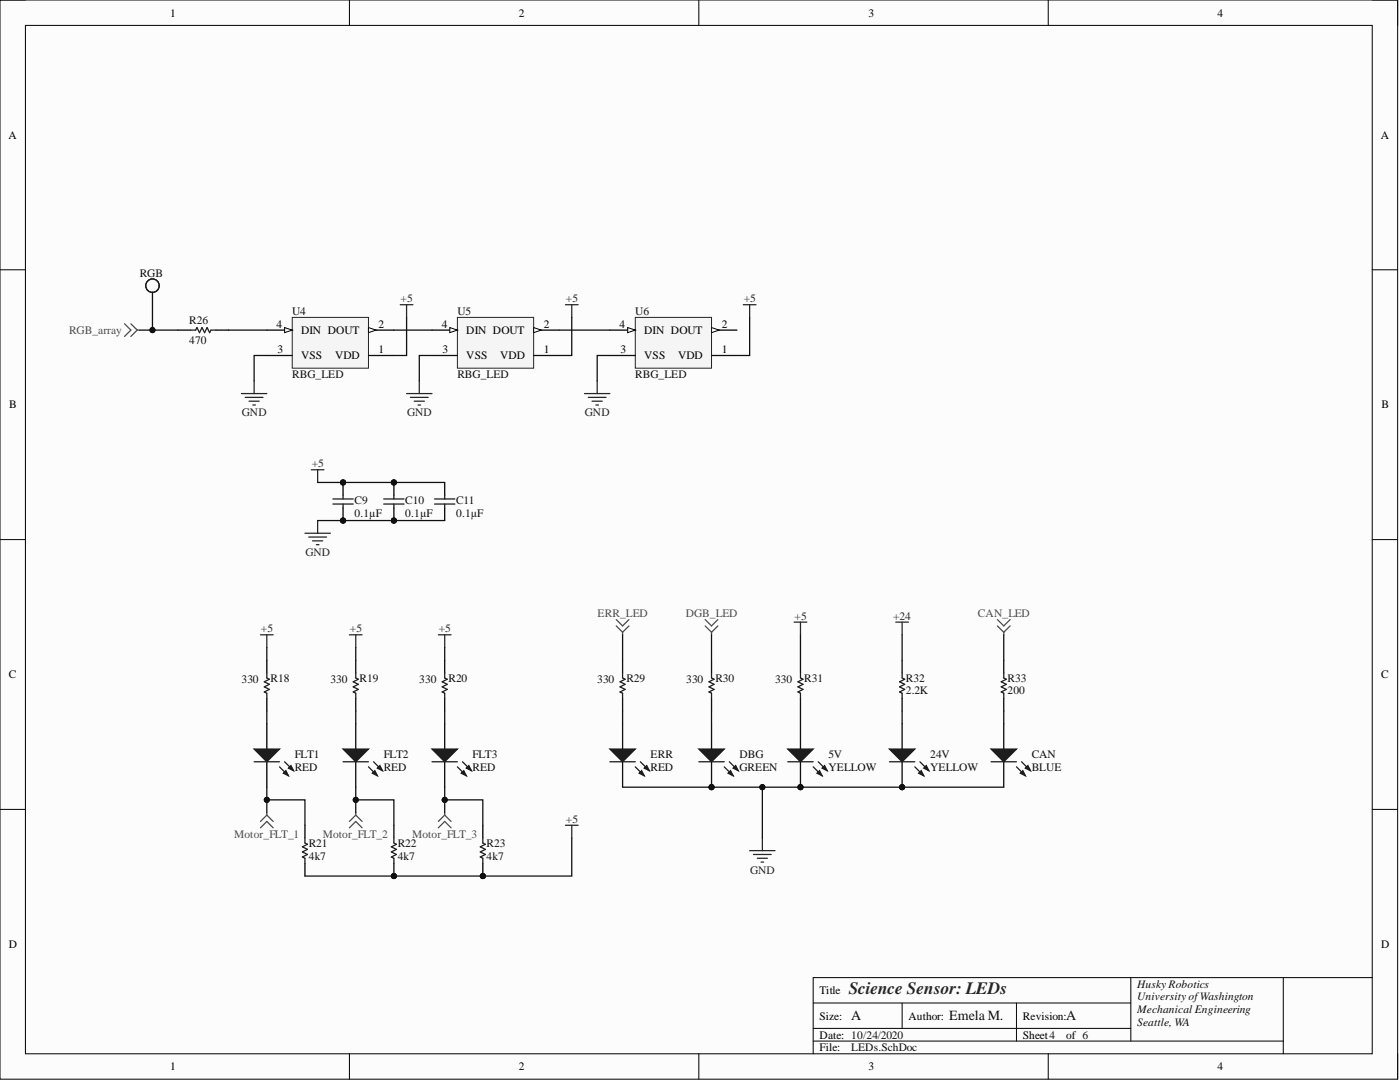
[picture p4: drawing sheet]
<svg xmlns="http://www.w3.org/2000/svg" width="279mm" height="216mm" viewBox="0 0 279 216" stroke-linecap="round" stroke-linejoin="round" font-family="sans-serif">
<path d="M0 0h278.9v215.3h-278.9z" fill-rule="evenodd" fill="#fcfcfc"/>
<path d="M0 0h278.9v215.3h-278.9z" fill="none" stroke="#000" stroke-width=".2"/>
<path d="M5.1 5.1h268.8v205.2h-268.8z" fill-rule="evenodd" fill="#fcfcfc"/>
<g fill="none" stroke="#000" stroke-width=".2">
<path d="M0 0h5.1M5.1 5.1h268.8v205.2h-268.8zM69.7 0v5.1M139.5 0v5.1M209.2 0v5.1M273.9 0h5v5.1M0 53.8h5.1M273.9 53.8h5M0 107.7h5.1M273.9 107.7h5M0 161.5h5.1M273.9 161.5h5"/>
<path d="M225.7 195.1v12.6M256.1 195.1v15.2M273.9 195.1h-111.6v15.2M69.7 210.3v5M139.5 210.3v5M162.3 200.1h63.4M162.3 207.7h93.8M162.3 205.2h63.4M180 200.1v5.1M202.9 200.1v7.6M209.2 210.3v5M278.9 210.3v5"/>
</g>
<path d="M53.3 144.4v5.1M53.3 152v5.1" fill="none" stroke="#000" stroke-width=".25"/>
<path d="M50.7 149.5h5.1l-2.5 2.5z" fill="#1c1c1c"/>
<path d="M50.7 149.5h5.1l-2.5 2.5zM55.8 153l1.8 1.8" fill="none" stroke="#1c1c1c" stroke-width=".25"/>
<path d="M56.5 154.3l.6-.5 .5 1z" fill="#1c1c1c"/>
<path d="M50.7 152h5.1M56.5 154.3l.6-.5 .5 1zM56.8 152l1.8 1.8" fill="none" stroke="#1c1c1c" stroke-width=".25"/>
<path d="M57.6 153.3l.5-.5 .5 1z" fill="#1c1c1c"/>
<path d="M57.6 153.3l.5-.5 .5 1z" fill="none" stroke="#1c1c1c" stroke-width=".25"/>
<path d="M71 144.4v5.1M71 152v5.1" fill="none" stroke="#000" stroke-width=".25"/>
<path d="M68.5 149.5h5l-2.5 2.5z" fill="#1c1c1c"/>
<path d="M68.5 149.5h5l-2.5 2.5zM73.5 153l1.8 1.8" fill="none" stroke="#1c1c1c" stroke-width=".25"/>
<path d="M74.3 154.3l.5-.5 .5 1z" fill="#1c1c1c"/>
<path d="M68.5 152h5M74.3 154.3l.5-.5 .5 1zM74.6 152l1.7 1.8" fill="none" stroke="#1c1c1c" stroke-width=".25"/>
<path d="M75.3 153.3l.5-.5 .5 1z" fill="#1c1c1c"/>
<path d="M75.3 153.3l.5-.5 .5 1z" fill="none" stroke="#1c1c1c" stroke-width=".25"/>
<path d="M88.8 144.4v5.1M88.8 152v5.1" fill="none" stroke="#000" stroke-width=".25"/>
<path d="M86.2 149.5h5.1l-2.5 2.5z" fill="#1c1c1c"/>
<path d="M86.2 149.5h5.1l-2.5 2.5zM91.3 153l1.8 1.8" fill="none" stroke="#1c1c1c" stroke-width=".25"/>
<path d="M92 154.3l.6-.5 .5 1z" fill="#1c1c1c"/>
<path d="M86.2 152h5.1M92 154.3l.6-.5 .5 1zM92.3 152l1.8 1.8" fill="none" stroke="#1c1c1c" stroke-width=".25"/>
<path d="M93.1 153.3l.5-.5 .5 1z" fill="#1c1c1c"/>
<path d="M53.3 134.3v1l.5 .2-1.1 .5 1.1 .6-1.1 .5 1.1 .5-1.1 .5 .6 .2v1M71 134.3v1l.5 .2-1 .5 1 .6-1 .5 1 .5-1 .5 .5 .2v1M88.8 134.3v1l.5 .2-1.1 .5 1.1 .6-1.1 .5 1.1 .5-1.1 .5 .6 .2v1M93.1 153.3l.5-.5 .5 1z" fill="none" stroke="#1c1c1c" stroke-width=".25"/>
<path d="M52 126.7h2.5M53.3 126.7v2.5M69.7 126.7h2.6M71 126.7v2.5M87.5 126.7h2.5M88.8 126.7v2.5" fill="none" stroke="#262626" stroke-width=".25"/>
<path d="M53.3 131.7v2.6M53.3 139.3v2.6M71 131.7v2.6M71 139.3v2.6M88.8 131.7v2.6M88.8 139.3v2.6" fill="none" stroke="#000" stroke-width=".25"/>
<path d="M52 165.2l1.3-1.3 1.2 1.3M53.3 162.6l-1.3 1.3M53.3 162.6l1.2 1.3M53.3 162.1v.5M69.7 165.2l1.3-1.3 1.3 1.3M71 162.6l-1.3 1.3M71 162.6l1.3 1.3M71 162.1v.5M87.5 165.2l1.3-1.3 1.2 1.3M88.8 162.6l-1.3 1.3M88.8 162.6l1.2 1.3M88.8 162.1v.5" fill="none" stroke="#4c4c4c" stroke-width=".25"/>
<circle cx="96.4" cy="174.8" r=".51" fill="#0e0e0e"/>
<circle cx="96.4" cy="174.8" r=".51" fill="none" stroke="#0e0e0e" stroke-width=".2"/>
<path d="M96.4 164.7v2.5M96.4 172.3v2.5" fill="none" stroke="#000" stroke-width=".25"/>
<circle cx="96.4" cy="174.8" r=".51" fill="#0e0e0e"/>
<circle cx="96.4" cy="174.8" r=".51" fill="none" stroke="#0e0e0e" stroke-width=".2"/>
<path d="M96.4 167.2v1l.5 .3-1 .5 1 .5-1 .5 1 .5-1 .5 .5 .3v1" fill="none" stroke="#1c1c1c" stroke-width=".25"/>
<circle cx="78.6" cy="174.8" r=".51" fill="#0e0e0e"/>
<circle cx="78.6" cy="174.8" r=".51" fill="none" stroke="#0e0e0e" stroke-width=".2"/>
<path d="M78.6 164.7v2.5M78.6 172.3v2.5" fill="none" stroke="#000" stroke-width=".25"/>
<circle cx="78.6" cy="174.8" r=".51" fill="#0e0e0e"/>
<circle cx="78.6" cy="174.8" r=".51" fill="none" stroke="#0e0e0e" stroke-width=".2"/>
<g fill="none" stroke="#1c1c1c" stroke-width=".25">
<path d="M60.9 167.2v1l.5 .3-1 .5 1 .5-1 .5 1 .5-1 .5 .5 .3v1M78.6 167.2v1l.5 .3-1 .5 1 .5-1 .5 1 .5-1 .5 .5 .3v1"/>
<circle cx="30.4" cy="57" r="1.34"/>
</g>
<path d="M30.4 58.3v5M60.9 164.7v2.5M60.9 172.3v2.5" fill="none" stroke="#000" stroke-width=".25"/>
<g fill="none" stroke="#262626" stroke-width=".25">
<path d="M48.2 78.5h5.1M48.9 79.3h3.6M50.7 76v2.5M79.9 60.8h2.5M81.1 78.5h5.1M81.1 60.8v2.5M81.9 79.3h3.6M83.7 76v2.5M112.8 60.8h2.6M114.1 60.8v2.5M116.6 78.5h5.1M117.4 79.3h3.6"/>
<path d="M119.2 76v2.5M148.3 60.8h2.6M149.6 60.8v2.5M49.7 80.1h2M50.5 80.8h.5M62.1 93.7h2.6M63.4 93.7v2.6M82.7 80.1h2M83.4 80.8h.5M118.2 80.1h2M118.9 80.8h.5M60.9 106.4h5"/>
<path d="M61.6 107.2h3.6M62.4 107.9h2M63.1 108.7h.5M63.4 103.9v2.5M112.8 164.7h2.6M114.1 164.7v2.5"/>
</g>
<path d="M24.9 64.6l1.2 1.3-1.2 1.2M26.1 64.6l1.3 1.3M27.4 65.9l-1.3 1.2M27.4 65.9h.5" fill="none" stroke="#4c4c4c" stroke-width=".25"/>
<circle cx="68.5" cy="103.9" r=".51" fill="#0e0e0e"/>
<circle cx="68.5" cy="103.9" r=".51" fill="none" stroke="#0e0e0e" stroke-width=".2"/>
<circle cx="68.5" cy="96.3" r=".51" fill="#0e0e0e"/>
<circle cx="68.5" cy="96.3" r=".51" fill="none" stroke="#0e0e0e" stroke-width=".2"/>
<path d="M68.5 101.3v2.6" fill="none" stroke="#000" stroke-width=".25"/>
<circle cx="68.5" cy="103.9" r=".51" fill="#0e0e0e"/>
<circle cx="68.5" cy="103.9" r=".51" fill="none" stroke="#0e0e0e" stroke-width=".2"/>
<path d="M68.5 96.3v2.5" fill="none" stroke="#000" stroke-width=".25"/>
<circle cx="68.5" cy="96.3" r=".51" fill="#0e0e0e"/>
<circle cx="68.5" cy="96.3" r=".51" fill="none" stroke="#0e0e0e" stroke-width=".2"/>
<path d="M66.4 99.6h4.1M68.5 98.8v.8M66.4 100.6h4.1M68.5 100.6v.7" fill="none" stroke="#1c1c1c" stroke-width=".25"/>
<circle cx="78.6" cy="103.9" r=".51" fill="#0e0e0e"/>
<circle cx="78.6" cy="103.9" r=".51" fill="none" stroke="#0e0e0e" stroke-width=".2"/>
<circle cx="78.6" cy="96.3" r=".51" fill="#0e0e0e"/>
<circle cx="78.6" cy="96.3" r=".51" fill="none" stroke="#0e0e0e" stroke-width=".2"/>
<path d="M78.6 101.3v2.6" fill="none" stroke="#000" stroke-width=".25"/>
<circle cx="78.6" cy="103.9" r=".51" fill="#0e0e0e"/>
<circle cx="78.6" cy="103.9" r=".51" fill="none" stroke="#0e0e0e" stroke-width=".2"/>
<path d="M78.6 96.3v2.5" fill="none" stroke="#000" stroke-width=".25"/>
<circle cx="78.6" cy="96.3" r=".51" fill="#0e0e0e"/>
<circle cx="78.6" cy="96.3" r=".51" fill="none" stroke="#0e0e0e" stroke-width=".2"/>
<path d="M76.6 99.6h4M78.6 98.8v.8M86.7 99.6h4.1M88.8 98.8v.8M76.6 100.6h4M78.6 100.6v.7M86.7 100.6h4.1M88.8 100.6v.7" fill="none" stroke="#1c1c1c" stroke-width=".25"/>
<path d="M88.8 96.3v2.5M88.8 101.3v2.6M124.3 144.4v5.1M124.3 152v5.1" fill="none" stroke="#000" stroke-width=".25"/>
<path d="M121.7 149.5h5.1l-2.5 2.5z" fill="#1c1c1c"/>
<path d="M121.7 149.5h5.1l-2.5 2.5zM126.8 153l1.8 1.8" fill="none" stroke="#1c1c1c" stroke-width=".25"/>
<path d="M127.5 154.3l.6-.5 .5 1z" fill="#1c1c1c"/>
<path d="M121.7 152h5.1M127.5 154.3l.6-.5 .5 1zM127.8 152l1.8 1.8" fill="none" stroke="#1c1c1c" stroke-width=".25"/>
<path d="M128.6 153.3l.5-.5 .5 1z" fill="#1c1c1c"/>
<path d="M128.6 153.3l.5-.5 .5 1z" fill="none" stroke="#1c1c1c" stroke-width=".25"/>
<circle cx="142" cy="157.1" r=".51" fill="#0e0e0e"/>
<circle cx="142" cy="157.1" r=".51" fill="none" stroke="#0e0e0e" stroke-width=".2"/>
<path d="M142 144.4v5.1M142 152v5.1" fill="none" stroke="#000" stroke-width=".25"/>
<circle cx="142" cy="157.1" r=".51" fill="#0e0e0e"/>
<circle cx="142" cy="157.1" r=".51" fill="none" stroke="#0e0e0e" stroke-width=".2"/>
<path d="M139.5 149.5h5l-2.5 2.5z" fill="#1c1c1c"/>
<path d="M139.5 149.5h5l-2.5 2.5zM144.5 153l1.8 1.8" fill="none" stroke="#1c1c1c" stroke-width=".25"/>
<path d="M145.3 154.3l.5-.5 .5 1z" fill="#1c1c1c"/>
<path d="M139.5 152h5M145.3 154.3l.5-.5 .5 1zM145.6 152l1.7 1.8" fill="none" stroke="#1c1c1c" stroke-width=".25"/>
<path d="M146.3 153.3l.5-.5 .5 1z" fill="#1c1c1c"/>
<path d="M146.3 153.3l.5-.5 .5 1z" fill="none" stroke="#1c1c1c" stroke-width=".25"/>
<circle cx="159.8" cy="157.1" r=".51" fill="#0e0e0e"/>
<circle cx="159.8" cy="157.1" r=".51" fill="none" stroke="#0e0e0e" stroke-width=".2"/>
<path d="M159.8 144.4v5.1M159.8 152v5.1" fill="none" stroke="#000" stroke-width=".25"/>
<circle cx="159.8" cy="157.1" r=".51" fill="#0e0e0e"/>
<circle cx="159.8" cy="157.1" r=".51" fill="none" stroke="#0e0e0e" stroke-width=".2"/>
<path d="M157.2 149.5h5.1l-2.5 2.5z" fill="#1c1c1c"/>
<path d="M157.2 149.5h5.1l-2.5 2.5zM162.3 153l1.8 1.8" fill="none" stroke="#1c1c1c" stroke-width=".25"/>
<path d="M163 154.3l.6-.5 .5 1z" fill="#1c1c1c"/>
<path d="M157.2 152h5.1M163 154.3l.6-.5 .5 1zM163.3 152l1.8 1.8" fill="none" stroke="#1c1c1c" stroke-width=".25"/>
<path d="M164.1 153.3l.5-.5 .5 1z" fill="#1c1c1c"/>
<path d="M164.1 153.3l.5-.5 .5 1z" fill="none" stroke="#1c1c1c" stroke-width=".25"/>
<path d="M200.3 144.4v5.1M200.3 152v5.1" fill="none" stroke="#000" stroke-width=".25"/>
<path d="M197.8 149.5h5.1l-2.6 2.5z" fill="#1c1c1c"/>
<path d="M197.8 149.5h5.1l-2.6 2.5zM202.9 153l1.7 1.8" fill="none" stroke="#1c1c1c" stroke-width=".25"/>
<path d="M203.6 154.3l.5-.5 .5 1z" fill="#1c1c1c"/>
<path d="M197.8 152h5.1M203.6 154.3l.5-.5 .5 1zM203.9 152l1.7 1.8" fill="none" stroke="#1c1c1c" stroke-width=".25"/>
<path d="M204.6 153.3l.5-.5 .5 1z" fill="#1c1c1c"/>
<path d="M124.3 134.3v1l.5 .2-1.1 .5 1.1 .6-1.1 .5 1.1 .5-1.1 .5 .6 .2v1M142 134.3v1l.5 .2-1 .5 1 .6-1 .5 1 .5-1 .5 .5 .2v1M159.8 134.3v1l.5 .2-1.1 .5 1.1 .6-1.1 .5 1.1 .5-1.1 .5 .6 .2v1M180 134.3v1l.5 .2-1 .5 1 .6-1 .5 1 .5-1 .5 .5 .2v1M200.3 134.3v1l.5 .2-1 .5 1 .6-1 .5 1 .5-1 .5 .5 .2v1M204.6 153.3l.5-.5 .5 1z" fill="none" stroke="#1c1c1c" stroke-width=".25"/>
<path d="M123 123.6l1.3 1.3 1.2-1.3M123 124.9l1.3 1.3M124.3 126.2v.5M125.5 124.9l-1.2 1.3M140.7 123.6l1.3 1.3 1.3-1.3M140.7 124.9l1.3 1.3M142 126.2v.5M143.3 124.9l-1.3 1.3M199.1 123.6l1.2 1.3 1.3-1.3M199.1 124.9l1.2 1.3M200.3 126.2v.5M201.6 124.9l-1.3 1.3" fill="none" stroke="#4c4c4c" stroke-width=".25"/>
<path d="M124.3 131.7v2.6M124.3 139.3v2.6M142 131.7v2.6M142 139.3v2.6M159.8 131.7v2.6M159.8 139.3v2.6M180 131.7v2.6M180 139.3v2.6M200.3 131.7v2.6M200.3 139.3v2.6" fill="none" stroke="#000" stroke-width=".25"/>
<path d="M158.5 124.1h2.5M159.8 124.1v2.6M178.8 124.1h2.5M180 124.1v2.6M149.6 169.7h5.1M150.4 170.5h3.5M151.1 171.3h2.1M151.9 172h.5M152.1 167.2v2.5" fill="none" stroke="#262626" stroke-width=".25"/>
<circle cx="180" cy="157.1" r=".51" fill="#0e0e0e"/>
<circle cx="180" cy="157.1" r=".51" fill="none" stroke="#0e0e0e" stroke-width=".2"/>
<path d="M180 144.4v5.1M180 152v5.1" fill="none" stroke="#000" stroke-width=".25"/>
<circle cx="180" cy="157.1" r=".51" fill="#0e0e0e"/>
<circle cx="180" cy="157.1" r=".51" fill="none" stroke="#0e0e0e" stroke-width=".2"/>
<path d="M177.5 149.5h5.1l-2.6 2.5z" fill="#1c1c1c"/>
<path d="M177.5 149.5h5.1l-2.6 2.5zM182.6 153l1.7 1.8" fill="none" stroke="#1c1c1c" stroke-width=".25"/>
<path d="M183.3 154.3l.5-.5 .5 1z" fill="#1c1c1c"/>
<path d="M177.5 152h5.1M183.3 154.3l.5-.5 .5 1zM183.6 152l1.8 1.8" fill="none" stroke="#1c1c1c" stroke-width=".25"/>
<path d="M184.3 153.3l.6-.5 .5 1z" fill="#1c1c1c"/>
<path d="M184.3 153.3l.6-.5 .5 1z" fill="none" stroke="#1c1c1c" stroke-width=".25"/>
<path d="M58.3 63.3h15.2v10.2h-15.2z" fill-rule="evenodd" fill="#f5f5f5"/>
<path d="M58.3 63.3h15.2v10.2h-15.2z" fill="none" stroke="#262626" stroke-width=".2"/>
<path d="M73.5 70.9h5.1M73.5 65.9h5.1" fill="none" stroke="#000" stroke-width=".25"/>
<path d="M73.5 65.4l1.6 .5-1.6 .5z" fill="#fbfbfb"/>
<path d="M73.5 65.4l1.6 .5-1.6 .5z" fill="none" stroke="#000" stroke-width=".2"/>
<path d="M53.3 70.9h5M53.3 65.9h5" fill="none" stroke="#000" stroke-width=".25"/>
<path d="M56.8 65.4l1.5 .5-1.5 .5z" fill="#fbfbfb"/>
<path d="M56.8 65.4l1.5 .5-1.5 .5z" fill="none" stroke="#000" stroke-width=".2"/>
<path d="M91.3 63.3h15.2v10.2h-15.2z" fill-rule="evenodd" fill="#f5f5f5"/>
<path d="M91.3 63.3h15.2v10.2h-15.2z" fill="none" stroke="#262626" stroke-width=".2"/>
<path d="M106.5 70.9h5.1M106.5 65.9h5.1" fill="none" stroke="#000" stroke-width=".25"/>
<path d="M106.5 65.4l1.5 .5-1.5 .5z" fill="#fbfbfb"/>
<path d="M106.5 65.4l1.5 .5-1.5 .5z" fill="none" stroke="#000" stroke-width=".2"/>
<path d="M86.2 70.9h5.1M86.2 65.9h5.1" fill="none" stroke="#000" stroke-width=".25"/>
<path d="M89.8 65.4l1.5 .5-1.5 .5z" fill="#fbfbfb"/>
<path d="M89.8 65.4l1.5 .5-1.5 .5z" fill="none" stroke="#000" stroke-width=".2"/>
<path d="M126.8 63.3h15.2v10.2h-15.2z" fill-rule="evenodd" fill="#f5f5f5"/>
<path d="M126.8 63.3h15.2v10.2h-15.2z" fill="none" stroke="#262626" stroke-width=".2"/>
<path d="M142 70.9h5.1M142 65.9h5.1" fill="none" stroke="#000" stroke-width=".25"/>
<path d="M142 65.4l1.5 .5-1.5 .5z" fill="#fbfbfb"/>
<path d="M142 65.4l1.5 .5-1.5 .5z" fill="none" stroke="#000" stroke-width=".2"/>
<path d="M121.7 70.9h5.1M121.7 65.9h5.1" fill="none" stroke="#000" stroke-width=".25"/>
<path d="M125.3 65.4l1.5 .5-1.5 .5z" fill="#fbfbfb"/>
<path d="M125.3 65.4l1.5 .5-1.5 .5z" fill="none" stroke="#000" stroke-width=".2"/>
<path d="M35.5 65.9h2.5M43.1 65.9h2.5" fill="none" stroke="#000" stroke-width=".25"/>
<path d="M38 65.9h1.1l.2-.5 .5 1 .5-1 .5 1 .5-1 .5 1 .3-.5h1" fill="none" stroke="#1c1c1c" stroke-width=".25"/>
<path d="M27.9 65.9h7.6M200.3 126.7v5" fill="none" stroke="#0e0e0e" stroke-width=".25"/>
<circle cx="30.4" cy="65.9" r=".51" fill="#0e0e0e"/>
<circle cx="30.4" cy="65.9" r=".51" fill="none" stroke="#0e0e0e" stroke-width=".2"/>
<path d="M45.6 65.9h7.7M53.3 70.9h-2.6v5.1M53.3 159.6h7.6v5.1" fill="none" stroke="#0e0e0e" stroke-width=".25"/>
<circle cx="53.3" cy="159.6" r=".51" fill="#0e0e0e"/>
<circle cx="53.3" cy="159.6" r=".51" fill="none" stroke="#0e0e0e" stroke-width=".2"/>
<path d="M114.1 167.2v7.6h-53.2" fill="none" stroke="#0e0e0e" stroke-width=".25"/>
<circle cx="96.4" cy="174.8" r=".51" fill="#0e0e0e"/>
<circle cx="96.4" cy="174.8" r=".51" fill="none" stroke="#0e0e0e" stroke-width=".2"/>
<circle cx="78.6" cy="174.8" r=".51" fill="#0e0e0e"/>
<circle cx="78.6" cy="174.8" r=".51" fill="none" stroke="#0e0e0e" stroke-width=".2"/>
<path d="M63.4 103.9h25.4" fill="none" stroke="#0e0e0e" stroke-width=".25"/>
<circle cx="78.6" cy="103.9" r=".51" fill="#0e0e0e"/>
<circle cx="78.6" cy="103.9" r=".51" fill="none" stroke="#0e0e0e" stroke-width=".2"/>
<circle cx="68.5" cy="103.9" r=".51" fill="#0e0e0e"/>
<circle cx="68.5" cy="103.9" r=".51" fill="none" stroke="#0e0e0e" stroke-width=".2"/>
<path d="M63.4 96.3h25.4" fill="none" stroke="#0e0e0e" stroke-width=".25"/>
<circle cx="78.6" cy="96.3" r=".51" fill="#0e0e0e"/>
<circle cx="78.6" cy="96.3" r=".51" fill="none" stroke="#0e0e0e" stroke-width=".2"/>
<circle cx="68.5" cy="96.3" r=".51" fill="#0e0e0e"/>
<circle cx="68.5" cy="96.3" r=".51" fill="none" stroke="#0e0e0e" stroke-width=".2"/>
<path d="M71 159.6h7.6v5.1" fill="none" stroke="#0e0e0e" stroke-width=".25"/>
<circle cx="71" cy="159.6" r=".51" fill="#0e0e0e"/>
<circle cx="71" cy="159.6" r=".51" fill="none" stroke="#0e0e0e" stroke-width=".2"/>
<path d="M78.6 65.9h7.6M81.1 63.3v7.6h-2.5M86.2 70.9h-2.5v5.1M88.8 159.6h7.6v5.1" fill="none" stroke="#0e0e0e" stroke-width=".25"/>
<circle cx="88.8" cy="159.6" r=".51" fill="#0e0e0e"/>
<circle cx="88.8" cy="159.6" r=".51" fill="none" stroke="#0e0e0e" stroke-width=".2"/>
<path d="M111.6 65.9h10.1M114.1 63.3v7.6h-2.5M121.7 70.9h-2.5v5.1M124.3 157.1h76" fill="none" stroke="#0e0e0e" stroke-width=".25"/>
<circle cx="142" cy="157.1" r=".51" fill="#0e0e0e"/>
<circle cx="142" cy="157.1" r=".51" fill="none" stroke="#0e0e0e" stroke-width=".2"/>
<circle cx="152.1" cy="157.1" r=".51" fill="#0e0e0e"/>
<circle cx="152.1" cy="157.1" r=".51" fill="none" stroke="#0e0e0e" stroke-width=".2"/>
<circle cx="159.8" cy="157.1" r=".51" fill="#0e0e0e"/>
<circle cx="159.8" cy="157.1" r=".51" fill="none" stroke="#0e0e0e" stroke-width=".2"/>
<circle cx="180" cy="157.1" r=".51" fill="#0e0e0e"/>
<circle cx="180" cy="157.1" r=".51" fill="none" stroke="#0e0e0e" stroke-width=".2"/>
<path d="M30.4 63.3v2.6M149.6 63.3v7.6h-2.5" fill="none" stroke="#0e0e0e" stroke-width=".25"/>
<circle cx="30.4" cy="65.9" r=".51" fill="#0e0e0e"/>
<circle cx="30.4" cy="65.9" r=".51" fill="none" stroke="#0e0e0e" stroke-width=".2"/>
<path d="M53.3 157.1v5" fill="none" stroke="#0e0e0e" stroke-width=".25"/>
<circle cx="53.3" cy="159.6" r=".51" fill="#0e0e0e"/>
<circle cx="53.3" cy="159.6" r=".51" fill="none" stroke="#0e0e0e" stroke-width=".2"/>
<path d="M53.3 129.2v2.5M53.3 141.9v2.5M71 157.1v5" fill="none" stroke="#0e0e0e" stroke-width=".25"/>
<circle cx="71" cy="159.6" r=".51" fill="#0e0e0e"/>
<circle cx="71" cy="159.6" r=".51" fill="none" stroke="#0e0e0e" stroke-width=".2"/>
<path d="M71 129.2v2.5M71 141.9v2.5M88.8 157.1v5" fill="none" stroke="#0e0e0e" stroke-width=".25"/>
<circle cx="88.8" cy="159.6" r=".51" fill="#0e0e0e"/>
<circle cx="88.8" cy="159.6" r=".51" fill="none" stroke="#0e0e0e" stroke-width=".2"/>
<path d="M88.8 129.2v2.5M124.3 126.7v5M142 126.7v5M88.8 141.9v2.5M124.3 141.9v2.5M142 141.9v2.5M152.1 157.1v10.1" fill="none" stroke="#0e0e0e" stroke-width=".25"/>
<circle cx="152.1" cy="157.1" r=".51" fill="#0e0e0e"/>
<circle cx="152.1" cy="157.1" r=".51" fill="none" stroke="#0e0e0e" stroke-width=".2"/>
<path d="M159.8 126.7v5M180 126.7v5M159.8 141.9v2.5M180 141.9v2.5M200.3 141.9v2.5" fill="none" stroke="#0e0e0e" stroke-width=".25"/>
<text font-size="3.5" fill="#262626" x="169.4" y="198.4">Science Sensor: LEDs</text>
<g font-size="2.8" fill="#0e0e0e">
<text x="169.9" y="203.6">A</text>
<text x="189.4" y="203.6">Emela M.</text>
<text x="212.7" y="203.6">A</text>
</g>
<g font-size="2.3">
<text x="34" y="3.3">1</text>
<text x="103.5" y="3.3">2</text>
<text x="173.4" y="3.3">3</text>
<text x="243" y="3.3">4</text>
<text x="1.7" y="27.7">A</text>
<text x="275.5" y="27.7">A</text>
<text x="55.2" y="65.4">4</text>
<text x="75.6" y="65.4">2</text>
<text x="88.2" y="65.4">4</text>
<text x="108.5" y="65.4">2</text>
<text x="123.7" y="65.4">4</text>
<text x="144" y="65.4">2</text>
<text x="55.4" y="70.4">3</text>
<text x="60.1" y="71.7">VSS</text>
<text x="60.1" y="66.6">DIN DOUT</text>
<text x="66.9" y="71.7">VDD</text>
<text x="75.6" y="70.4">1</text>
<text x="88.3" y="70.4">3</text>
<text x="93.1" y="71.7">VSS</text>
<text x="93.1" y="66.6">DIN DOUT</text>
<text x="99.8" y="71.7">VDD</text>
<text x="108.5" y="70.4">1</text>
<text x="123.8" y="70.4">3</text>
<text x="128.6" y="71.7">VSS</text>
<text x="128.6" y="66.6">DIN DOUT</text>
<text x="135.3" y="71.7">VDD</text>
<text x="144" y="70.4">1</text>
<text x="1.9" y="81.5">B</text>
<text x="275.7" y="81.5">B</text>
<text x="1.8" y="135.4">C</text>
<text x="275.6" y="135.4">C</text>
<text x="1.8" y="189.2">D</text>
<text x="275.6" y="189.2">D</text>
<text x="163.6" y="198.4">Title</text>
<text x="163.6" y="203.4">Size:</text>
<text x="181.3" y="203.4">Author:</text>
<text x="204.1" y="203.4">Revision:</text>
<text x="163.6" y="207.2">Date: 10/24/2020</text>
<text x="163.6" y="209.8">File:</text>
<text x="204.1" y="207.2">Sheet4</text>
<text x="212.7" y="207.2">of 6</text>
<text x="34" y="213.6">1</text>
<text x="103.5" y="213.6">2</text>
<text x="173.4" y="213.6">3</text>
<text x="243" y="213.6">4</text>
</g>
<g font-size="2.3" fill="#0e0e0e">
<text x="27.9" y="55.2">RGB</text>
<text x="37.8" y="64.6">R26</text>
<text x="58.3" y="62.8">U4</text>
<text x="91.3" y="62.8">U5</text>
<text x="126.8" y="62.8">U6</text>
<text x="37.8" y="68.7">470</text>
<text x="58.3" y="75.5">RBG_LED</text>
<text x="91.3" y="75.5">RBG_LED</text>
<text x="126.8" y="75.5">RBG_LED</text>
<text x="70.7" y="100.6">C9</text>
<text x="80.9" y="100.6">C10</text>
<text x="91" y="100.6">C11</text>
<text x="70.7" y="103.1">0.1µF</text>
<text x="80.9" y="103.1">0.1µF</text>
<text x="91" y="103.1">0.1µF</text>
<text x="48.2" y="136.3">330</text>
<text x="54" y="136">R18</text>
<text x="65.9" y="136.3">330</text>
<text x="71.8" y="136">R19</text>
<text x="83.7" y="136.3">330</text>
<text x="89.5" y="136">R20</text>
<text x="119.2" y="136.3">330</text>
<text x="125" y="136">R29</text>
<text x="136.9" y="136.3">330</text>
<text x="142.8" y="136">R30</text>
<text x="154.7" y="136.3">330</text>
<text x="160.5" y="136">R31</text>
<text x="180.8" y="136">R32</text>
<text x="201.1" y="136">R33</text>
<text x="180.8" y="138.6">2.2K</text>
<text x="201.1" y="138.6">200</text>
<text x="58.8" y="151.2">FLT1</text>
<text x="58.8" y="153.8">RED</text>
<text x="76.6" y="151.2">FLT2</text>
<text x="76.6" y="153.8">RED</text>
<text x="94.3" y="151.2">FLT3</text>
<text x="94.3" y="153.8">RED</text>
<text x="129.8" y="151.2">ERR</text>
<text x="129.8" y="153.8">RED</text>
<text x="147.6" y="151.2">DBG</text>
<text x="147.6" y="153.8">GREEN</text>
<text x="165.3" y="151.2">5V</text>
<text x="165.3" y="153.8">YELLOW</text>
<text x="185.6" y="151.2">24V</text>
<text x="185.6" y="153.8">YELLOW</text>
<text x="205.9" y="151.2">CAN</text>
<text x="205.9" y="153.8">BLUE</text>
<text x="61.6" y="169">R21</text>
<text x="61.6" y="171.5">4k7</text>
<text x="79.4" y="169">R22</text>
<text x="79.4" y="171.5">4k7</text>
<text x="97.1" y="169">R23</text>
<text x="97.1" y="171.5">4k7</text>
<text x="226.9" y="197.1">Husky Robotics</text>
<text x="226.9" y="199.6">UniversityofWashington</text>
<text x="226.9" y="202.2">Mechanical Engineering</text>
<text x="169.9" y="209.8">LEDs.SchDoc</text>
<text x="226.9" y="204.7">Seattle, WA</text>
</g>
<g font-size="2.3" fill="#262626">
<text x="80" y="60.3">+5</text>
<text x="112.9" y="60.3">+5</text>
<text x="148.4" y="60.3">+5</text>
<text x="48.3" y="83.1">GND</text>
<text x="81.2" y="83.1">GND</text>
<text x="116.7" y="83.1">GND</text>
<text x="62.2" y="93.2">+5</text>
<text x="60.9" y="111">GND</text>
<text x="158.6" y="123.6">+5</text>
<text x="178.3" y="123.6">+24</text>
<text x="52.1" y="126.2">+5</text>
<text x="69.8" y="126.2">+5</text>
<text x="87.6" y="126.2">+5</text>
<text x="112.9" y="164.2">+5</text>
<text x="149.7" y="174.3">GND</text>
</g>
<g font-size="2.3" fill="#4c4c4c">
<text x="13.8" y="66.6">RGB_array</text>
<text x="119.3" y="123.1">ERR_LED</text>
<text x="136.8" y="123.1">DGB_LED</text>
<text x="195.2" y="123.1">CAN_LED</text>
<text x="46.7" y="167.2">Motor_FLT_1</text>
<text x="64.4" y="167.2">Motor_FLT_2</text>
<text x="82.2" y="167.2">Motor_FLT_3</text>
</g>
</svg>
